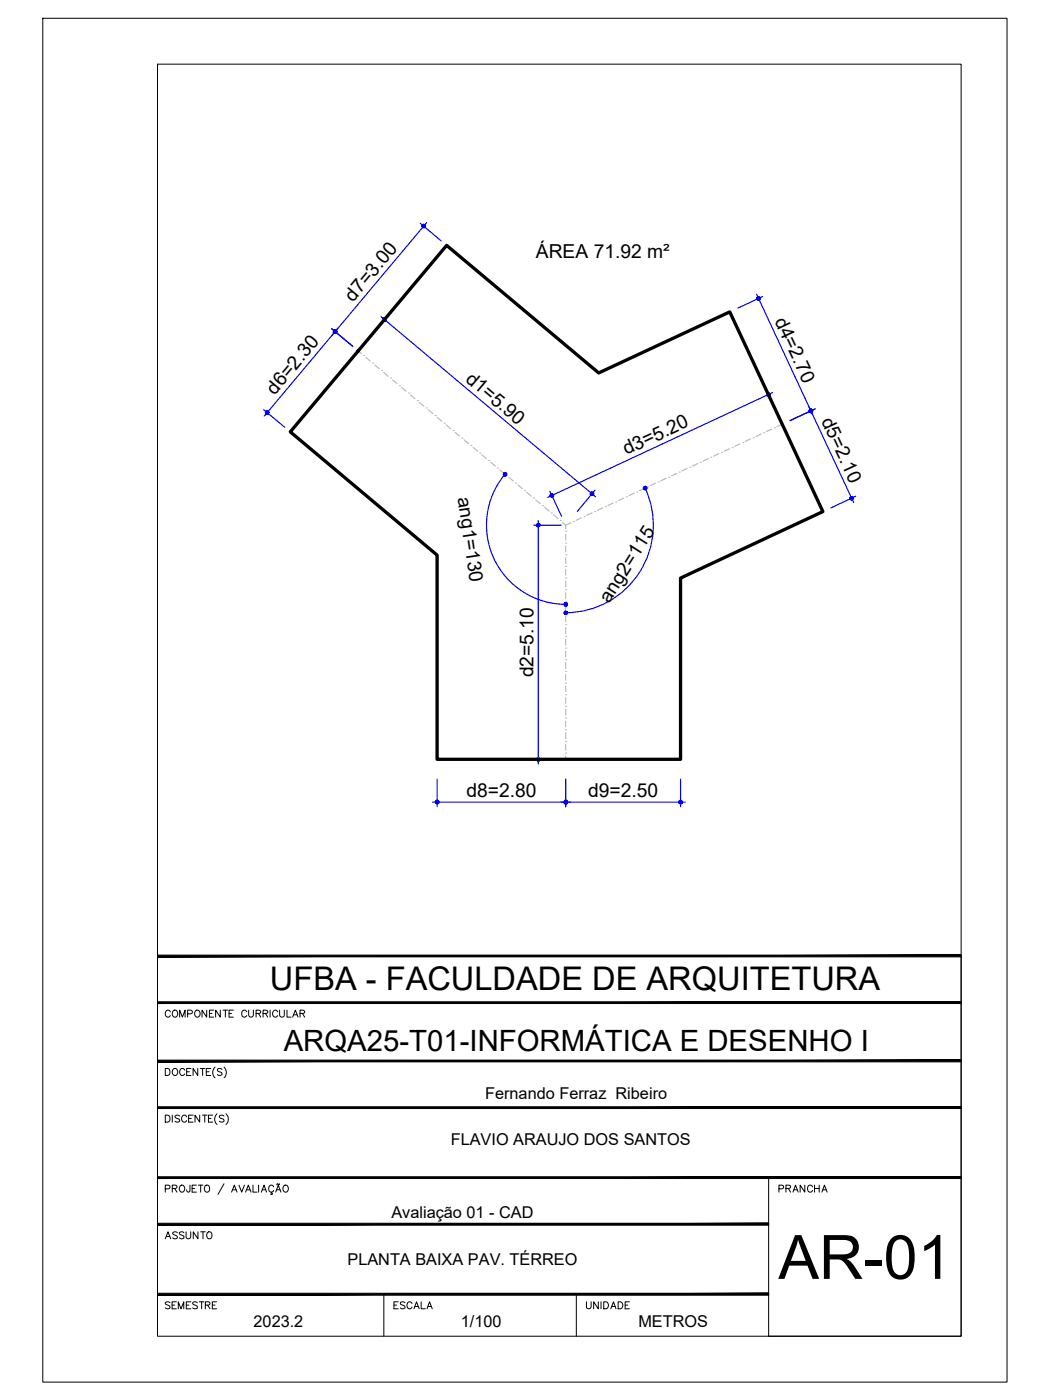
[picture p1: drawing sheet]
<svg xmlns="http://www.w3.org/2000/svg" width="229mm" height="305mm" viewBox="0 0 229 305" stroke-linecap="round" stroke-linejoin="round" font-family="sans-serif">
<!-- layer: ARQ_EIXO CINZA 04 -->
<g fill="none" stroke="#bababa" stroke-width=".25">
<path d="M78 76.4l.7 .6M79.2 77.4h.1M79.7 77.8l.9 .8M81.1 79h.1M81.6 79.5l.9 .8M83.1 80.7h.1M83.5 81.1l1 .8M85 82.3h.1M85.5 82.7l.9 .8M87 83.9h.1M87.4 84.3l1 .9M88.9 85.6h.1"/>
<path d="M89.4 86l.9 .8M90.8 87.2h.1M91.3 87.6l1 .8M92.8 88.8h.1M93.3 89.2l.9 .8M94.7 90.5h.1M95.2 90.9l1 .8M96.7 92.1h.1M97.2 92.5l.9 .8M98.6 93.7h.1M99.1 94.1l1 .9M100.6 95.4h.1"/>
<path d="M101 95.8l1 .8M102.5 97h.1M103 97.4l1 .8M104.5 98.6h.1M104.9 99.1l1 .8M154.2 99.9l-1.1 .5M154.8 99.6h.1M156.5 98.8l-1.1 .5M157.1 98.5h.1M158.8 97.7l-1.2 .6M159.4 97.5h.1M161.1 96.6l-1.1 .6"/>
<path d="M161.7 96.4h.1M163.4 95.5l-1.1 .6M164 95.3h.1M165.7 94.5l-1.1 .5M166.3 94.2h.1M168 93.4l-1.1 .5M168.6 93.1h.1M170.3 92.4l-1.1 .5M106.4 100.2h.1M106.9 100.7l1 .8M108.3 101.9h.1M108.8 102.3l1 .8"/>
<path d="M110.3 103.5h.1M110.8 103.9l1 .8M112.2 105.2h.1M112.7 105.6l1 .8M114.2 106.8h.1M114.7 107.2l1 .8M116.1 108.4h.1M116.6 108.8l1 .8M118.1 110.1h.1M118.6 110.4l.9 .9M120 111.7h.1M120.5 112.1l1 .8"/>
<path d="M122 113.3h.1M122.5 113.7l.6 .6M123.1 118.2h.1M123.1 115.7h.1M123.1 116.3v1.3M123.1 118.9v1.2M124.3 113.8l-1.2 .5v.8M124.8 113.5h.1M126.6 112.7l-1.2 .6M127.2 112.5h.1M128.9 111.7l-1.2 .5M129.5 111.4h.1"/>
<path d="M131.2 110.6l-1.2 .5M131.8 110.3h.1M133.5 109.5l-1.2 .6M134.1 109.3h.1M135.8 108.5l-1.1 .5M136.4 108.2h.1M138.1 107.4l-1.2 .5M138.7 107.1h.1M140.4 106.3l-1.2 .5M141 106h.1M142.7 105.2l-1.1 .5M143.3 104.9h.1"/>
<path d="M145 104.1l-1.2 .6M145.6 103.9h.1M147.3 103.1l-1.1 .5M147.9 102.8h.1M149.6 102l-1.1 .5M150.2 101.7h.1M151.9 100.9l-1.2 .6M152.5 100.7h.1M123.1 138.6h.1M123.1 136h.1M123.1 133.5h.1M123.1 130.9h.1"/>
<path d="M123.1 128.4h.1M123.1 125.9h.1M123.1 123.3h.1M123.1 120.8h.1M123.1 121.4v1.3M123.1 124v1.2M123.1 126.5v1.3M123.1 129v1.3M123.1 131.6v1.2M123.1 134.1v1.3M123.1 136.7v1.2M123.1 139.2v1.3"/>
<path d="M123.1 158.9h.1M123.1 156.3h.1M123.1 153.8h.1M123.1 151.3h.1M123.1 148.7h.1M123.1 146.2h.1M123.1 143.6h.1M123.1 141.1h.1M123.1 141.7v1.3M123.1 144.3v1.2M123.1 146.8v1.3M123.1 149.4v1.2"/>
<path d="M123.1 151.9v1.3M123.1 154.4v1.3M123.1 157v1.2M123.1 159.5v1.3M123.1 164h.1M123.1 161.4h.1M123.1 162.1v1.2M123.1 164.6v.7"/>
</g>
<!-- layer: COTA AZUL -->
<g fill="none" stroke="#00f" stroke-width=".25">
<path d="M91.5 48.6l4.6 3.9M92.9 48.5l-20.6 24.5M72.2 71.5l4.6 3.9M73.6 71.4l-16.1 19.2M82.9 68.9l46.8 39.3M84.3 68.8l-3.8 4.6M164.7 64.1l12.3 26.2M166 64.6l-5.4 2.5M57.4 89.2l4.6 3.8M166.9 85l2.5 5.4M168.2 85.5l-48.9 22.8M176.1 88.5l9.7 20.9"/>
<path d="M177.5 89l-5.5 2.6M110 103.2a17.3 17.3 0 0 0-2.5 18.4 17.3 17.3 0 0 0 15.7 10M116.2 114.3h6M117.2 113.3v53M119.7 107l2.6 5.4M129.5 106.7l-3.8 4.6M140.5 106.3a19.1 19.1 0 0 1-17.3 27.1M186.3 108l-5.4 2.6M94.1 174.6h55.1M95.2 169.6v6M116.2 165.3h6M123.1 169.6v6"/>
<path d="M148.2 169.6v6"/>
</g>
<!-- layer: 0 -->
<g fill="#00f" stroke="#00f" stroke-width=".22">
<path d="M83.4 69.3l-.1 .2 .4 .1zM83.3 69.5l.4 .1-.3 .1zM83.4 69.7v.2l.3-.3z"/>
<path d="M83.4 69.9h.3v-.3zM83.7 69.6l.1 .3h-.1zM83.7 69.6l.1 .3 .2-.1z"/>
<path d="M83.7 69.6l.3 .2 .1-.2zM83.7 69.6l.3-.1 .1 .1zM83.9 69.3l-.2 .3 .3-.1z"/>
<path d="M83.8 69.2l-.1 .4 .2-.3zM83.6 69.2h.2l-.1 .4zM83.4 69.3l.3 .3-.1-.4z"/>
<path d="M128.9 107.5l.3 .2v-.1zM128.9 107.5l.3-.1v.2zM129.1 107.2l-.2 .3 .3-.1z"/>
<path d="M128.9 107.1v.4l.2-.3zM128.8 107.1h.1v.4zM128.6 107.3l.3 .2-.1-.4z"/>
<path d="M128.6 107.3l-.1 .1 .4 .1zM128.5 107.4l.4 .1-.4 .1zM128.5 107.6l.2 .2 .2-.3z"/>
<path d="M128.9 107.5l-.2 .3 .1 .1zM128.9 107.5l.1 .4h-.2zM128.9 107.5l.1 .4 .2-.2z"/>
<path d="M117 114l.2 .3v-.3zM117 114l.2 .3-.3-.2zM116.9 114.1l-.1 .2h.4z"/>
<path d="M116.8 114.3l.1 .2 .3-.2zM116.9 114.5l.3-.2-.2 .3zM117.2 114.3l-.2 .3 .2 .1z"/>
<path d="M117.2 114.3v.4l.2-.1zM117.2 114.3l.3 .2-.1 .1zM117.2 114.3l.3 .2 .1-.2z"/>
<path d="M117.2 114.3h.4l-.1-.2zM117.4 114l.1 .1-.3 .2zM117.2 114v.3l.2-.3z"/>
<path d="M117.2 165.3v.4h.2zM117.2 165.3l.3 .2-.1 .2zM117.2 165.3l.3 .2 .1-.2z"/>
<path d="M117.2 165.3h.4l-.1-.2zM117.4 165l.1 .1-.3 .2zM117.2 164.9v.4l.2-.3z"/>
<path d="M117 165l.2 .3v-.4zM117 165l.2 .3-.3-.2zM116.9 165.1l-.1 .2h.4z"/>
<path d="M116.8 165.3l.1 .2 .3-.2zM116.9 165.5l.3-.2-.2 .4zM117.2 165.3l-.2 .4h.2z"/>
<path d="M119.8 108l.1 .2 .2-.3zM120.1 107.9v.3h-.2zM120.1 107.9v.3h.2z"/>
<path d="M120.1 107.9l.2 .3 .2-.1zM120.1 107.9h.4v.2zM120.1 107.9h.4v-.2z"/>
<path d="M120.4 107.6l-.3 .3 .4-.2zM120.2 107.5l.2 .1-.3 .3zM120 107.5l.1 .4 .1-.4z"/>
<path d="M119.8 107.7l.3 .2-.1-.4zM119.8 107.7l.3 .2-.3-.1zM119.8 107.8v.2l.3-.1z"/>
<path d="M167.5 85.6l-.2 .3 .3-.2zM167.3 85.5l.2 .1-.2 .3zM167.1 85.6l.2 .3v-.4z"/>
<path d="M167 85.7l.3 .2-.2-.3zM167 85.7l.3 .2h-.4zM166.9 85.9l.1 .2 .3-.2z"/>
<path d="M167 86.1v.1l.3-.3zM167.3 85.9v.4l-.3-.1zM167.3 85.9v.4l.1-.1z"/>
<path d="M167.3 85.9l.1 .3 .2-.1zM167.3 85.9h.3v.2zM167.3 85.9h.3v-.2z"/>
<path d="M164.8 64.8l.3 .2-.1-.4zM164.8 64.8l.3 .2-.3-.1zM164.8 64.9v.3l.3-.2z"/>
<path d="M164.8 65.2l.1 .1 .2-.3zM165.1 65v.4l-.2-.1zM165.1 65v.4l.2-.1z"/>
<path d="M165.1 65l.2 .3 .1-.1zM165.1 65h.4l-.1 .2zM165.1 65h.4v-.2z"/>
<path d="M165.4 64.7l-.3 .3 .4-.2zM165.1 64.6l.3 .1-.3 .3zM165 64.6l.1 .4v-.4z"/>
<path d="M176.5 89.5l.2 .3 .1-.1zM176.5 89.5h.4l-.1 .2zM176.5 89.5h.4v-.2z"/>
<path d="M176.7 89.2l-.2 .3 .4-.2zM176.6 89.1l.1 .1-.2 .3zM176.4 89.1l.1 .4 .1-.4z"/>
<path d="M176.4 89.1l-.2 .1 .3 .3zM176.2 89.2l.3 .3-.4-.1zM176.1 89.4l.1 .2 .3-.1z"/>
<path d="M176.2 89.6l.1 .1 .2-.2zM176.5 89.5v.3l-.2-.1zM176.5 89.5v.3h.2z"/>
<path d="M176.4 89.1l-.2 .1 .3 .3zM176.2 89.2l.3 .3-.4-.1zM176.1 89.4l.1 .2 .3-.1z"/>
<path d="M176.2 89.6l.1 .1 .2-.2zM176.5 89.5v.3l-.2-.1zM176.5 89.5v.3h.2z"/>
<path d="M176.5 89.5l.2 .3 .1-.1zM176.5 89.5h.4l-.1 .2zM176.5 89.5h.4v-.2z"/>
<path d="M176.7 89.2l-.2 .3 .4-.2zM176.6 89.1l.1 .1-.2 .3zM176.4 89.1l.1 .4 .1-.4z"/>
<path d="M185.4 108.5l.2 .3 .1-.1zM185.4 108.5h.4l-.1 .2zM185.4 108.5h.4v-.2z"/>
<path d="M185.6 108.2l-.2 .3 .4-.2zM185.5 108.1l.1 .1-.2 .3zM185.3 108.1l.1 .4 .1-.4z"/>
<path d="M185.3 108.1l-.2 .1 .3 .3zM185.1 108.2l.3 .3h-.4zM185 108.5l.1 .1 .3-.1z"/>
<path d="M185.1 108.6l.1 .2 .2-.3zM185.4 108.5v.3h-.2zM185.4 108.5v.3h.2z"/>
<path d="M73 71.8l-.1 .4 .3-.3zM72.8 71.8h.2l-.1 .4zM72.8 71.8l-.1 .2 .2 .2z"/>
<path d="M72.7 72l-.1 .1 .3 .1zM72.6 72.1l.3 .1-.3 .1zM72.6 72.3l.1 .2 .2-.3z"/>
<path d="M72.9 72.2l-.2 .3 .2 .1zM72.9 72.2l.2 .4h-.2zM72.9 72.2l.2 .4 .1-.2z"/>
<path d="M72.9 72.2l.3 .2 .1-.1zM72.9 72.2l.4-.1v.2zM73.2 71.9l-.3 .3 .4-.1z"/>
<path d="M58.2 89.8l-.2 .3 .1 .1zM58.2 89.8l.1 .4h-.2zM58.2 89.8l.1 .4 .2-.2z"/>
<path d="M58.2 89.8l.3 .2v-.1zM58.2 89.8l.3-.1v.2zM58.4 89.5l-.2 .3 .3-.1z"/>
<path d="M58.3 89.5l-.1 .3 .2-.3zM58 89.5h.3l-.1 .3zM57.9 89.6l.3 .2-.2-.3z"/>
<path d="M57.9 89.6l-.1 .1 .4 .1zM57.8 89.7l.4 .1-.4 .2zM57.8 90l.2 .1 .2-.3z"/>
<path d="M72.9 72.2l-.2 .3 .2 .1zM72.9 72.2l.2 .4h-.2zM72.9 72.2l.2 .4 .1-.2z"/>
<path d="M72.9 72.2l.3 .2 .1-.1zM72.9 72.2l.4-.1v.2zM73.2 71.9l-.3 .3 .4-.1z"/>
<path d="M73 71.8l-.1 .4 .3-.3zM72.8 71.8h.2l-.1 .4zM72.8 71.8l-.1 .2 .2 .2z"/>
<path d="M72.7 72l-.1 .1 .3 .1zM72.6 72.1l.3 .1-.3 .1zM72.6 72.3l.1 .2 .2-.3z"/>
<path d="M92.3 48.9l-.1 .3 .3-.3zM92.1 48.9h.2l-.1 .3zM91.9 49l.3 .2-.1-.3z"/>
<path d="M91.9 49v.1l.3 .1zM91.9 49.1l.3 .1-.3 .2zM91.9 49.4l.1 .1 .2-.3z"/>
<path d="M92.2 49.2l-.2 .3 .2 .1zM92.2 49.2l.2 .4h-.2zM92.2 49.2l.2 .4 .1-.2z"/>
<path d="M92.2 49.2l.3 .2 .1-.1zM92.2 49.2l.4-.1v.2zM92.5 48.9l-.3 .3 .4-.1z"/>
<path d="M123.1 174.6h.4v-.1zM123.4 174.3l.1 .2-.4 .1zM123.1 174.2v.4l.3-.3z"/>
<path d="M123 174.3l.1 .3v-.4zM123 174.3l.1 .3-.2-.1zM122.9 174.5l-.1 .1h.3z"/>
<path d="M122.8 174.6l.1 .2 .2-.2zM122.9 174.8l.2-.2-.1 .4zM123.1 174.6l-.1 .4h.1z"/>
<path d="M123.1 174.6v.4h.3zM123.1 174.6l.4 .2-.1 .2zM123.1 174.6l.4 .2v-.2z"/>
<path d="M94.8 174.6v.2l.4-.2zM94.8 174.8l.4-.2-.2 .4zM95.2 174.6l-.2 .4h.2z"/>
<path d="M95.2 174.6v.4h.1zM95.2 174.6l.3 .2-.2 .2zM95.2 174.6l.3 .2v-.2z"/>
<path d="M95.2 174.6h.3v-.1zM95.3 174.3l.2 .2-.3 .1zM95.2 174.2v.4l.1-.3z"/>
<path d="M95 174.3l.2 .3v-.4zM95 174.3l.2 .3-.4-.1zM94.8 174.5v.1h.4z"/>
<path d="M148.2 174.6h.3v-.1zM148.3 174.3l.2 .2-.3 .1zM148.2 174.2v.4l.1-.3z"/>
<path d="M148 174.3l.2 .3v-.4zM148 174.3l.2 .3-.4-.1zM147.8 174.5v.1h.4z"/>
<path d="M147.8 174.6v.2l.4-.2zM147.8 174.8l.4-.2-.2 .4zM148.2 174.6l-.2 .4h.2z"/>
<path d="M148.2 174.6v.4h.1zM148.2 174.6l.3 .2-.2 .2zM148.2 174.6l.3 .2v-.2z"/>
<path d="M122.8 174.6l.1 .2 .2-.2zM122.9 174.8l.2-.2-.1 .4zM123.1 174.6l-.1 .4h.1z"/>
<path d="M123.1 174.6v.4h.3zM123.1 174.6l.4 .2-.1 .2zM123.1 174.6l.4 .2v-.2z"/>
<path d="M123.1 174.6h.4v-.1zM123.4 174.3l.1 .2-.4 .1zM123.1 174.2v.4l.3-.3z"/>
<path d="M123 174.3l.1 .3v-.4zM123 174.3l.1 .3-.2-.1zM122.9 174.5l-.1 .1h.3z"/>
<path d="M110 102.9l-.1 .4 .3-.3zM109.8 102.9h.2l-.1 .4zM109.7 103l.2 .3-.1-.4z"/>
<path d="M109.7 103l-.1 .2 .3 .1zM109.6 103.2l.3 .1-.3 .1zM109.6 103.4l.1 .1 .2-.2z"/>
<path d="M109.9 103.3l-.2 .2 .2 .1zM109.9 103.3l.2 .3h-.2zM109.9 103.3l.2 .3 .1-.1z"/>
<path d="M109.9 103.3l.3 .2 .1-.2zM109.9 103.3l.4-.2v.2zM110.2 103l-.3 .3 .4-.2z"/>
<path d="M123.1 131.6h.4v-.2zM123.4 131.2l.1 .2-.4 .2zM123.1 131.2v.4l.3-.4z"/>
<path d="M123 131.2l.1 .4v-.4zM123 131.2l.1 .4-.2-.2zM122.9 131.4l-.1 .2h.3z"/>
<path d="M122.8 131.6l.1 .1 .2-.1zM122.9 131.7l.2-.1-.1 .3zM123.1 131.6l-.1 .3 .1 .1z"/>
<path d="M123.1 131.6v.4l.3-.1zM123.1 131.6l.4 .1-.1 .2zM123.1 131.6l.4 .1v-.1z"/>
<path d="M122.8 133.4l.1 .2 .2-.2zM122.9 133.6l.2-.2-.1 .3zM123.1 133.4l-.1 .3 .1 .1z"/>
<path d="M123.1 133.4v.4l.3-.1zM123.1 133.4l.4 .2-.1 .1zM123.1 133.4l.4 .2v-.2z"/>
<path d="M123.1 133.4h.4v-.2zM123.4 133.1l.1 .1-.4 .2zM123.1 133.1v.3l.3-.3z"/>
<path d="M123 133.1l.1 .3v-.3zM122.9 133.2l.1-.1 .1 .3zM122.9 133.2l-.1 .2h.3z"/>
<path d="M140.2 106l.3 .3-.2-.4zM140.2 106l.3 .3-.4-.1zM140.1 106.2v.2l.4-.1z"/>
<path d="M140.1 106.4l.2 .2 .2-.3zM140.5 106.3l-.1 .3h-.1zM140.5 106.3l-.1 .3h.2z"/>
<path d="M140.5 106.3l.1 .3 .2-.1zM140.5 106.3h.3v.2zM140.5 106.3h.3v-.2z"/>
<path d="M140.7 106l-.2 .3 .3-.2zM140.5 105.9l.2 .1-.2 .3zM140.3 105.9l.2 .4v-.4z"/>
</g>
<path d="M97.2 53.4l33.1 27.8 28.6-13.3 20.3 43.5-31 14.5v39.4h-53v-44.4l-32-26.9z" fill="none" stroke="#000" stroke-width=".72"/>
<!-- layer: MRG_EXTERNA -->
<path d="M9.3 4h209.9v296.9h-209.9z" fill="none" stroke="#000" stroke-width=".22"/>
<!-- layer: MRG_INTERNA -->
<path d="M34.3 14h175v276.9h-175z" fill="none" stroke="#000" stroke-width=".22"/>
<!-- layer: SIMB_01 -->
<g fill="#000" stroke="#000" stroke-width=".22">
<path d="M34.3 218.1v.4l175-.4zM34.3 218.5l175-.4v.4z"/>
<path d="M34.3 207.9v.4l175-.4zM34.3 208.3l175-.4v.4z"/>
<path d="M34.3 230.8v.4l175-.4zM34.3 231.2l175-.4v.4z"/>
<path d="M34.3 256.2v.4l175-.4zM34.3 256.6l175-.4v.4z"/>
<path d="M34.3 241v.3l175-.3zM34.3 241.3l175-.3v.3z"/>
<path d="M34.3 266.3v.4l133-.4zM34.3 266.7l133-.4v.4z"/>
<path d="M34.3 282h133v-.4zM34.3 281.6h133l-133 .4z"/>
</g>
<g fill="none" stroke="#000" stroke-width=".22">
<path d="M45 219.9v1.5l-1-1.5v1.5M46.5 219.9h-.9v1.5h.9M48 219.9v1.5l-1.1-1.5v1.5M48.6 219.9h1M49.1 219.9v1.5M50.8 219.9h-.9v1.5h.9M54.1 219.9v1.1l.5 .4h.3l.3-.4v-1.1M58.8 219.9v1.5M60.9 219.9v1.1l.4 .4 .5-.2 .1-1.3M62.5 219.9v1.5h.9M209.3 208.1v82.8h-42v-34.5M36 232.6h.5a.82 .82 0 0 1 .5 .8 .82 .82 0 0 1-.5 .7h-.5z"/>
<path d="M37.1 220.3a.56 .56 0 0 0-.7-.4 .56 .56 0 0 0-.4 .6 .63 .63 0 0 0 .2 .8 .63 .63 0 0 0 .9-.2M37.7 220.1a.72 .72 0 0 1 1 .2 .72 .72 0 0 1-.3 1.1 .72 .72 0 0 1-.9-.4 .72 .72 0 0 1 .2-.9zM37.7 232.8a.72 .72 0 0 1 1 .2 .72 .72 0 0 1-.3 1.1 .72 .72 0 0 1-.9-.4 .72 .72 0 0 1 .2-.9zM39.1 221.4v-1.5l.6 1.5 .6-1.5v1.5M40.2 233a.56 .56 0 0 0-.6-.4 .56 .56 0 0 0-.5 .6 .63 .63 0 0 0 .3 .8 .63 .63 0 0 0 .8-.2M40.6 233.3h.6M40.9 220.7l.9-.1v-.5l-.3-.2h-.6v1.5M41.6 232.6h-1v1.5h1M42.7 220a.71 .71 0 0 1 .9 .7 .71 .71 0 0 1-.9 .7l-.3-.5v-.4zM43.1 232.6v1.5l-1.1-1.5v1.5M43.6 232.6h1M44.1 232.6v1.5"/>
<path d="M44.9 233.3h.6M45.6 220.6h.5M45.9 232.6h-1v1.5h1M46.8 232.3a1.57 1.57 0 0 0 0 2.4M48.3 232.8l-.3-.2-.7 .2 .2 .4 .5 .2 .3 .3v.2l-.3 .2-.7-.2M48.8 232.3a1.57 1.57 0 0 1 0 2.4M49.9 220.6h.5M53.7 220.3a.56 .56 0 0 0-.6-.4 .56 .56 0 0 0-.5 .6 .63 .63 0 0 0 .3 .8 .63 .63 0 0 0 .8-.2M55.8 220.6h.8l.2-.4-.4-.3h-.6v1.5M56.3 220.6l.5 .8M57.3 220.6h.8l.2-.4-.4-.3h-.6v1.5M57.8 220.6l.5 .8"/>
<path d="M60.5 220.3a.56 .56 0 0 0-.7-.4 .56 .56 0 0 0-.4 .6 .63 .63 0 0 0 .2 .8 .63 .63 0 0 0 .9-.2M63.7 221.4l.6-1.5 .6 1.5M63.9 220.9h.7M65.3 220.6h.9l.1-.4-.3-.3h-.7v1.5M65.8 220.6l.5 .8M36 242.8h.5a.82 .82 0 0 1 .5 .7 .82 .82 0 0 1-.5 .8h-.5zM36 258.8l.9-.1 .1-.6-1-.1v1.5M37.5 258.7l1-.1v-.5l-1-.1v1.5M37.5 242.8v1.5M38 258.7l.5 .8M39.1 243l-.3-.2-.7 .2 .2 .4 .7 .3 .1 .2v.2l-.3 .2-.7-.2M39.2 258.2a.72 .72 0 0 1 1 .2 .72 .72 0 0 1-.3 1.1 .72 .72 0 0 1-.9-.4 .72 .72 0 0 1 .2-.9z"/>
<path d="M40.6 243.2a.56 .56 0 0 0-.6-.4 .56 .56 0 0 0-.5 .6 .63 .63 0 0 0 .3 .8 .63 .63 0 0 0 .8-.2M41.1 243.5h.6M41.4 258l-.1 1.4-.4 .1-.2-.1-.1-.4M41.8 258.7h.6M42 242.8h-.9v1.5h.9M42.8 258h-1v1.5h1M43.2 258h1M43.5 242.8v1.5l-1-1.5v1.5M43.7 258v1.5M44.1 242.8h1M44.6 242.8v1.5M44.6 258.2a.63 .63 0 0 1 .8-.1 .63 .63 0 0 1 .2 .9 .57 .57 0 0 1-.5 .6 .57 .57 0 0 1-.6-.6z"/>
<path d="M45.4 243.5h.5M46.3 242.8h-.9v1.5h.9M47.2 242.5a1.57 1.57 0 0 0 0 2.3M48.8 243l-.4-.2-.6 .2 .1 .4 .7 .3 .2 .2v.2l-.4 .2-.6-.2M48.8 257.7l-1.3 2.4M49.2 242.5a1.57 1.57 0 0 1 0 2.3M50.4 259.5l.6-1.5 .6 1.5M50.7 259h.7M52 258l.6 1.5 .6-1.5M53.5 259.5l.6-1.5 .6 1.5M53.7 259h.7M55.1 258v1.5h.9"/>
<path d="M56.3 258v1.5M56.9 259.5l.6-1.5 .5 1.5M57.1 259h.7M59.1 259.5v.3l.2 .2h-.4M59.6 258.4a.6 .6 0 0 0-.9-.3 .6 .6 0 0 0-.2 .9 .54 .54 0 0 0 .4 .5 .54 .54 0 0 0 .7-.3M60 259.5l.6-1.5 .6 1.5M60.2 259h.8M60.3 257.8l-.1 .1M60.3 257.8h.2M60.5 257.8l.1 .1M60.6 257.9h.2M60.9 257.7l-.1 .2"/>
<path d="M61.8 258.2a.72 .72 0 0 1 1 .2 .72 .72 0 0 1-.3 1.1 .72 .72 0 0 1-.9-.4 .72 .72 0 0 1 .2-.9zM83.6 281.8v9.1M125.5 281.8v9.1"/>
</g>
<text font-size="13.3" x="169.5" y="278.4">AR-01</text>
<text font-size="7.1" x="58.8" y="215.6">UFBA - FACULDADE DE ARQUITETURA</text>
<text font-size="6.4" x="61.8" y="228.9">ARQA25-T01-INFORMÁTICA E DESENHO I</text>
<g font-size="4.4">
<text x="168.3" y="260.7">PRANCHA</text>
<text x="34.9" y="270.9">ASSUNTO</text>
<text x="34.9" y="286.1">SEMESTRE</text>
<text x="84.7" y="286.1">ESCALA</text>
<text x="126.3" y="286.1">UNIDADE</text>
</g>
<g font-size="4.2">
<text x="116.7" y="56.1">ÁREA 71.92 m²</text>
<text x="76.9" y="65.9" transform="rotate(-50 76.9 65.9)">d7=3.00</text>
<text x="168.6" y="69.8" transform="rotate(65 168.6 69.8)">d4=2.70</text>
<text x="101.1" y="82.8" transform="rotate(40 101.1 82.8)">d1=5.90</text>
<text x="59.9" y="86.1" transform="rotate(-50 59.9 86.1)">d6=2.30</text>
<text x="178.7" y="91.6" transform="rotate(65 178.7 91.6)">d5=2.10</text>
<text x="136.4" y="99.1" transform="rotate(-25 136.4 99.1)">d3=5.20</text>
<text x="99.6" y="108.4" transform="rotate(82 99.6 108.4)">ang1=130</text>
<text x="132.6" y="131.5" transform="rotate(-58 132.6 131.5)">ang2=115</text>
<text x="116.1" y="147.4" transform="rotate(-90 116.1 147.4)">d2=5.10</text>
<text x="101.6" y="173.6">d8=2.80</text>
<text x="128.1" y="173.6">d9=2.50</text>
</g>
<g font-size="3.5">
<text x="105.6" y="239.3">Fernando Ferraz Ribeiro</text>
<text x="98.1" y="249.3">FLAVIO ARAUJO DOS SANTOS</text>
<text x="85.2" y="265.2">Avaliação 01 - CAD</text>
<text x="75.6" y="275.4">PLANTA BAIXA PAV. TÉRREO</text>
<text x="55.2" y="289">2023.2</text>
<text x="100.3" y="289">1/100</text>
<text x="139" y="289">METROS</text>
</g>
</svg>
